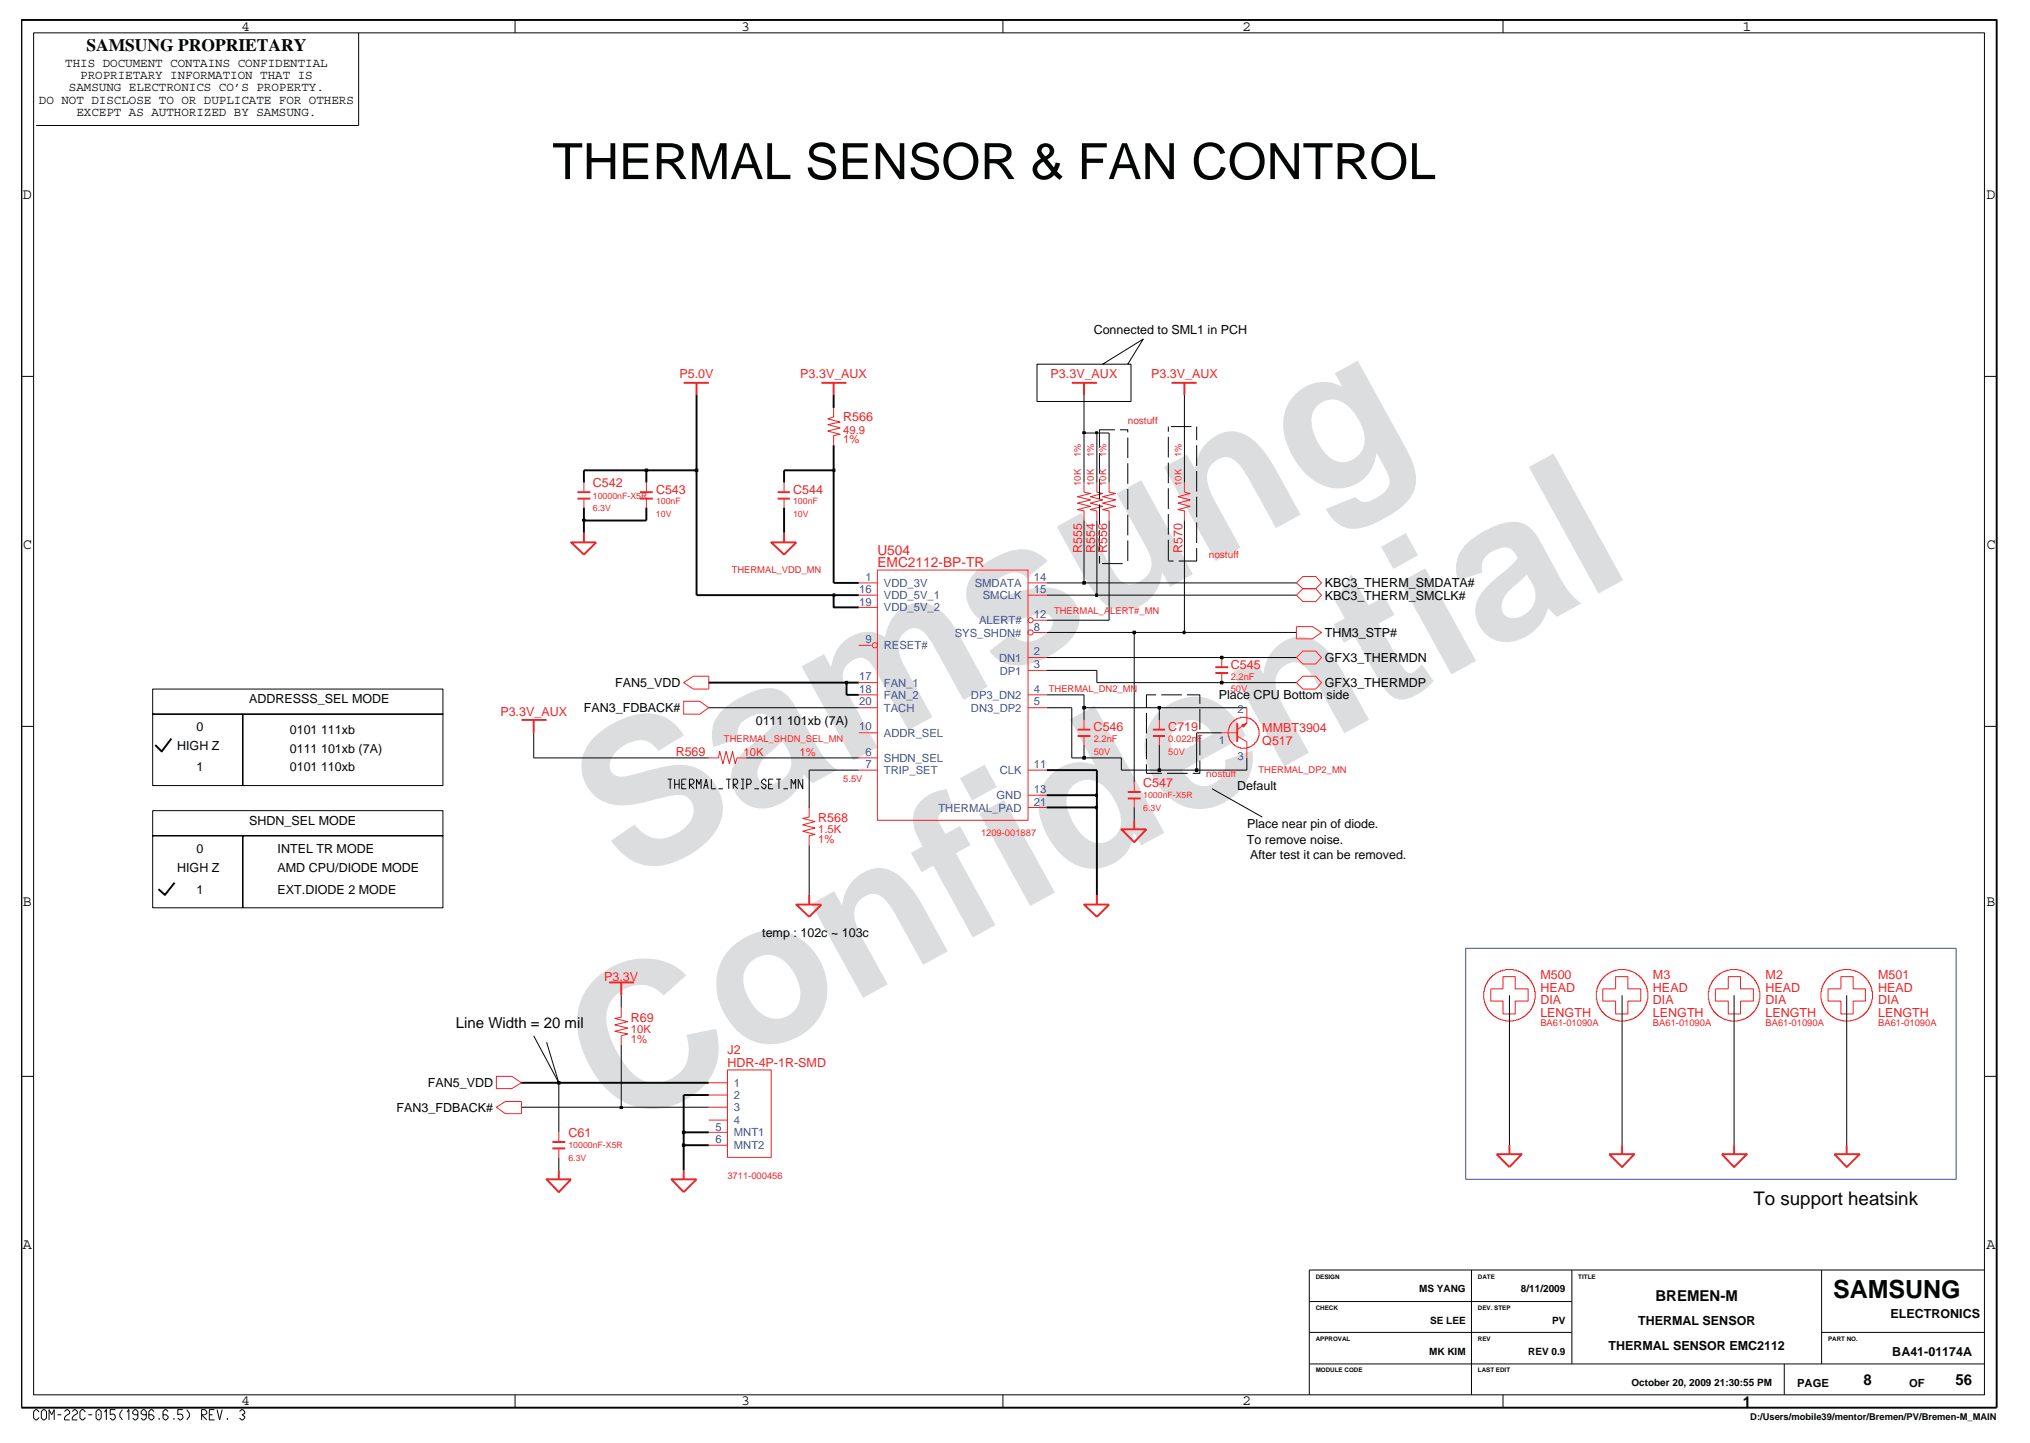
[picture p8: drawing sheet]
<svg xmlns="http://www.w3.org/2000/svg" width="267mm" height="190mm" viewBox="0 0 267 190" stroke-linecap="round" stroke-linejoin="round" font-family="sans-serif">
<path d="M76 65.6h1.7M76 64.8h1.7M162.7 95.2v2.4M104.8 119h3.3l-1.7 1.7zM106.4 117.8v1.2" fill="none" stroke="#ec2426" stroke-width=".25"/>
<path d="M76.8 63.5v1.3M76.8 65.6v1.2M89.9 92.3h2.2l1.1 .8-1.1 .9h-2.2zM89.9 89.8l1.3-.8h2v1.7h-2zM160.7 96.4h2M162 95.2l.4-.5 .4-.1a2.19 2.19 0 0 1 1.7 0v.1a1.55 1.55 0 0 1 .9 .8h.1v.5h.1v.9h-.1v.5h-.1l-.1 .2-.5 .5-.5 .2v.1l-1.1 .1v-.1h-.3v-.1l-.5-.2-.7-.7-.1-.5v-.9l.1-.5h.1zM162.7 96.9l1.3 .7v2.1M164 93.1v2.1l-1.3 .8" fill="none" stroke="#ec2426" stroke-width=".13"/>
<path d="M163.3 95.4l.7-.2-.4 .5z" fill="#ec2426"/>
<g fill="none" stroke="#ec2426" stroke-width=".13">
<path d="M109.7 53.7v1.2l-.8 .2 1.6 .4-1.6 .4 1.6 .4-1.6 .4 1.6 .5-.8 .1v1.3M85 63.5v1.3M85 65.6v1.2M103.1 63.5v1.3M103.1 65.6v1.2M113 79.9h2.4M113 76.7h2.4M113 78.3h2.4M115.4 75v.1M115.4 75h19.8v33h-19.8zM135.2 78.3h2.5M135.2 76.7h2.5"/>
<path d="M142.6 63.5v1.3l.8 .1-1.6 .5 1.6 .4-1.6 .4 1.6 .4-1.6 .5 .8 .1v1.3M144.3 63.5v1.3l.8 .1-1.7 .5 1.7 .4-1.7 .4 1.7 .4-1.7 .5 .9 .1v1.3M145.9 63.5v1.3l.8 .1-1.6 .5 1.6 .4-1.6 .4 1.6 .4-1.6 .5 .8 .1v1.3M155.8 63.5v1.3l.8 .1-1.6 .5 1.6 .4-1.6 .4 1.6 .4-1.6 .5 .8 .1v1.3M171.4 77.5h1.7l.7 .8-.7 .9h-1.7l-.9-.9zM171.4 75.9h1.7l.7 .8-.7 .8h-1.7l-.9-.8zM93.2 99.7h1.3l.2-.8 .4 1.6 .4-1.6 .4 1.6 .5-1.6 .3 1.6 .3-.8h1.1M113 89.8h2.4M113 91.4h2.4M113 93.1h2.4M113 99.7h2.4M113 96.4h2.4"/>
<path d="M113 84.9h1.7M135.2 88.2h2.5M135.2 93.1h2.5M135.2 86.5h2.5M135.2 91.4h2.5M136 83.2h1.7M136 81.6h1.7M142.6 94.7v1.3M142.6 96.9v1.1M152.5 94.7v1.3M152.5 96.9v1.1M160.7 86.5v1.3"/>
<path d="M160.7 88.6v1.2M163.3 95.4l.7-.2-.4 .5zM170.5 89.8l.9-.8h1.7l.7 .8-.7 .9h-1.7zM170.5 82.5h2.2l1.1 .7-1.1 .9h-2.2zM171.4 85.7h1.7l.7 .8-.7 .9h-1.7l-.9-.9zM106.4 106.3v1.2l-.8 .2 1.6 .4-1.6 .4 1.6 .5-1.6 .4 1.6 .4-.8 .2v1.3M113 101.4h2.4M135.2 104.7h2.5M135.2 101.4h2.5M135.2 106.3h2.5M149.2 103v1.2M149.2 105.1v1.2"/>
<path d="M81.7 132.6v1.3l-.8 .1 1.7 .5-1.7 .4 1.7 .4-1.7 .4 1.7 .4-.9 .2v1.2M197.7 128.5h1.6v1.6h1.7v1.6h-1.7v1.7h-1.6v-1.7h-1.6v-1.6h1.6zM210.8 130.1h1.7v-1.6h1.6v1.6h1.7v1.6h-1.7v1.7h-1.6v-1.7h-1.7zM225.7 130.1h1.6v-1.6h1.7v1.6h1.7v1.6h-1.7v1.7h-1.7v-1.7h-1.6zM240.5 130.1h1.7v-1.6h1.6v1.6h1.6v1.6h-1.6v1.7h-1.6v-1.7h-1.7zM65.3 141.7h2l1.3 .8-1.3 .8h-2zM65.3 145.7l1.2-.7h2.1v1.6h-2.1zM73.5 149v1.3M73.5 151.1v1.2M93.2 142.5h2.5M93.2 145.7h2.5M93.2 149h2.5"/>
<path d="M93.2 144.1h2.5M93.2 147.4h2.5M93.2 150.7h2.5M95.7 140.8h5.7v11.5h-5.7z"/>
<circle cx="115.1" cy="84.9" r=".34"/>
<circle cx="135.6" cy="81.6" r=".34"/>
<circle cx="135.6" cy="83.2" r=".34"/>
<circle cx="198.6" cy="131" r="3.4"/>
<circle cx="213.4" cy="131" r="3.4"/>
<circle cx="228.1" cy="131" r="3.4"/>
<circle cx="242.9" cy="131" r="3.4"/>
</g>
<g fill="none" stroke="#ec2426" stroke-width=".25">
<path d="M89.9 50.4h3.3M91.6 50.4v1.6M108.1 50.4h3.3M109.7 50.4v1.6M141 50.4h3.3M142.6 50.4v1.6M154.1 50.4h3.3M155.8 50.4v1.6M75.1 71.4h3.3l-1.6 1.6zM76.8 70.1v1.3M84.2 64.8h1.7M84.2 65.6h1.7"/>
<path d="M101.4 71.4h3.4l-1.7 1.6zM102.3 64.8h1.6M102.3 65.6h1.6M103.1 70.1v1.3M68.6 94.7h3.3M70.2 94.7v1.7M141.8 96.9h1.6M141.8 96h1.6M151.7 96.9h1.6M151.7 96h1.6M159.9 87.8h1.7M159.9 88.6h1.7"/>
<path d="M142.6 119h3.3l-1.6 1.7zM144.3 117.8v1.2M147.5 109.1h3.3l-1.6 1.7zM148.4 105.1h1.6M148.4 104.2h1.6M149.2 108v1.1M80.1 129.3h3.3M81.7 129.3v1.7M71.9 155.2h3.2l-1.6 1.7zM72.7 151.1h1.7M72.7 150.3h1.7M73.5 154v1.2"/>
<path d="M88.3 155.2h3.3l-1.7 1.7zM89.9 154v1.2M196.9 151.9h3.3l-1.6 1.7zM198.6 150.7v1.2M211.7 151.9h3.3l-1.6 1.7zM213.4 150.7v1.2M226.5 151.9h3.3l-1.7 1.7zM228.1 150.7v1.2M241.3 151.9h3.3l-1.7 1.7zM242.9 150.7v1.2"/>
</g>
<path d="M73.5 152.3v1.7" fill="none" stroke="#040505" stroke-width=".13"/>
<path d="M89.9 150.7v3.3" fill="none" stroke="#040505" stroke-width=".25"/>
<path d="M89.8 150.5h.3v.4h-.3z" fill="#040505"/>
<path d="M198.6 131v19.7M213.4 131v19.7M228.1 131v19.7M242.9 131v19.7M73.5 142.5v6.5M89.8 150.5h.3v.4h-.3z" fill="none" stroke="#040505" stroke-width=".13"/>
<path d="M89.9 149v1.7h3.3" fill="none" stroke="#040505" stroke-width=".25"/>
<path d="M89.8 148.8h.3v.4h-.3z" fill="#040505"/>
<path d="M68.6 145.7h13.1M89.8 148.8h.3v.4h-.3z" fill="none" stroke="#040505" stroke-width=".13"/>
<path d="M89.9 144.1v4.9h3.3" fill="none" stroke="#040505" stroke-width=".25"/>
<path d="M81.6 145.6h.3v.3h-.3z" fill="#040505"/>
<path d="M81.7 137.5v8.2h11.5M81.6 145.6h.3v.3h-.3z" fill="none" stroke="#040505" stroke-width=".13"/>
<path d="M68.6 142.5h4.9M89.9 144.1h3.3" fill="none" stroke="#040505" stroke-width=".25"/>
<path d="M73.3 142.3h.4v.4h-.4z" fill="#040505"/>
<path d="M106.4 101.4v4.9M106.4 111.3v6.5M149.2 106.3v1.7M81.7 131v1.6M73.3 142.3h.4v.4h-.4z" fill="none" stroke="#040505" stroke-width=".13"/>
<path d="M137.7 106.3h6.6v11.5M73.5 142.5h19.7" fill="none" stroke="#040505" stroke-width=".25"/>
<path d="M144.1 106.1h.3v.3h-.3z" fill="#040505"/>
<path d="M144.1 106.1h.3v.3h-.3z" fill="none" stroke="#040505" stroke-width=".13"/>
<path d="M137.7 104.7h6.6v1.6" fill="none" stroke="#040505" stroke-width=".25"/>
<path d="M144.1 104.5h.3v.3h-.3z" fill="#040505"/>
<path d="M147.5 99.7v1.7h5M149.2 83.2v19.8M106.4 101.4h6.6M144.1 104.5h.3v.3h-.3z" fill="none" stroke="#040505" stroke-width=".13"/>
<path d="M137.7 101.4h6.6v3.3" fill="none" stroke="#040505" stroke-width=".25"/>
<path d="M152.3 101.2h.4v.3h-.4z" fill="#040505"/>
<path d="M152.5 98v3.4h4.9M152.3 101.2h.4v.3h-.4z" fill="none" stroke="#040505" stroke-width=".13"/>
<path d="M157.2 101.2h.4v.3h-.4z" fill="#040505"/>
<path d="M70.2 96.4v3.3h23M98.1 99.7h14.9M141 93.1v6.6h1.6M157.4 96.4v5h6.6v-1.7M157.2 101.2h.4v.3h-.4z" fill="none" stroke="#040505" stroke-width=".13"/>
<path d="M142.4 99.6h.4v.3h-.4z" fill="#040505"/>
<path d="M93.2 93.1h19.8M137.7 93.1h3.3M142.4 99.6h.4v.3h-.4zM142.6 93.1v1.6M142.6 98v1.7h4.9M152.5 93.1v1.6M157.4 96.4h3.3" fill="none" stroke="#040505" stroke-width=".13"/>
<path d="M142.4 93h.4v.3h-.4z" fill="#040505"/>
<path d="M142.4 93h.4v.3h-.4zM142.6 91.4v1.7h9.9" fill="none" stroke="#040505" stroke-width=".13"/>
<path d="M152.3 93h.4v.3h-.4z" fill="#040505"/>
<path d="M137.7 91.4h4.9M152.3 93h.4v.3h-.4zM152.5 93.1h11.5" fill="none" stroke="#040505" stroke-width=".13"/>
<path d="M93.2 89.8h18.2v1.6h1.6" fill="none" stroke="#040505" stroke-width=".25"/>
<path d="M111.2 89.7h.3v.3h-.3z" fill="#040505"/>
<path d="M111.2 89.7h.3v.3h-.3zM144.3 88.2v1.6h16.4" fill="none" stroke="#040505" stroke-width=".13"/>
<path d="M111.4 89.8h1.6" fill="none" stroke="#040505" stroke-width=".25"/>
<path d="M160.5 89.7h.4v.3h-.4z" fill="#040505"/>
<path d="M137.7 86.5h23M137.7 88.2h6.6M160.5 89.7h.4v.3h-.4zM160.7 89.8h9.8" fill="none" stroke="#040505" stroke-width=".13"/>
<path d="M160.5 86.4h.4v.3h-.4z" fill="#040505"/>
<path d="M137.7 83.2h11.5M160.5 86.4h.4v.3h-.4zM160.7 86.5h9.8" fill="none" stroke="#040505" stroke-width=".13"/>
<path d="M149 83.1h.4v.3h-.4z" fill="#040505"/>
<path d="M149 83.1h.4v.3h-.4zM149.2 83.2h6.6" fill="none" stroke="#040505" stroke-width=".13"/>
<path d="M155.6 83.1h.3v.3h-.3z" fill="#040505"/>
<path d="M145.9 68.5v13.1h-8.2M155.8 68.5v14.7h14.7M155.6 83.1h.3v.3h-.3z" fill="none" stroke="#040505" stroke-width=".13"/>
<path d="M91.6 61.9v16.4h18.1v1.6h3.3" fill="none" stroke="#040505" stroke-width=".25"/>
<path d="M109.6 78.2h.2v.3h-.2z" fill="#040505"/>
<path d="M109.6 78.2h.2v.3h-.2zM137.7 78.3h6.6" fill="none" stroke="#040505" stroke-width=".13"/>
<path d="M109.7 78.3h3.3" fill="none" stroke="#040505" stroke-width=".25"/>
<path d="M144.1 78.2h.3v.3h-.3z" fill="#040505"/>
<path d="M137.7 76.7h4.9M144.1 78.2h.3v.3h-.3zM144.3 68.5v9.8h26.2" fill="none" stroke="#040505" stroke-width=".13"/>
<path d="M109.7 61.9v14.8h3.3" fill="none" stroke="#040505" stroke-width=".25"/>
<path d="M142.4 76.5h.4v.4h-.4z" fill="#040505"/>
<path d="M142.4 76.5h.4v.4h-.4zM142.6 68.5v8.2h27.9" fill="none" stroke="#040505" stroke-width=".13"/>
<path d="M76.8 68.5v1.6M103.1 66.8v3.3" fill="none" stroke="#040505" stroke-width=".25"/>
<path d="M76.6 68.3h.4v.3h-.4z" fill="#040505"/>
<path d="M142.6 57v6.5M144.3 57v6.5M145.9 57v6.5M155.8 52v11.5M76.6 68.3h.4v.3h-.4z" fill="none" stroke="#040505" stroke-width=".13"/>
<path d="M76.8 66.8v1.7h8.2v-1.7M85 63.5v-1.6h-8.2v1.6M103.1 61.9v1.6" fill="none" stroke="#040505" stroke-width=".25"/>
<path d="M84.9 61.7h.3v.4h-.3z" fill="#040505"/>
<path d="M84.9 61.7h.3v.4h-.3z" fill="none" stroke="#040505" stroke-width=".13"/>
<path d="M85 61.9h6.6" fill="none" stroke="#040505" stroke-width=".25"/>
<path d="M91.5 61.7h.3v.4h-.3z" fill="#040505"/>
<path d="M91.5 61.7h.3v.4h-.3z" fill="none" stroke="#040505" stroke-width=".13"/>
<path d="M91.6 52v9.9M103.1 61.9h6.6" fill="none" stroke="#040505" stroke-width=".25"/>
<path d="M109.6 61.7h.2v.4h-.2z" fill="#040505"/>
<path d="M109.6 61.7h.2v.4h-.2z" fill="none" stroke="#040505" stroke-width=".13"/>
<path d="M109.7 58.6v3.3" fill="none" stroke="#040505" stroke-width=".25"/>
<path d="M142.4 56.8h.4v.3h-.4z" fill="#040505"/>
<path d="M142.4 56.8h.4v.3h-.4zM142.6 52v5h1.7" fill="none" stroke="#040505" stroke-width=".13"/>
<path d="M144.1 56.8h.3v.3h-.3z" fill="#040505"/>
<g fill="none" stroke="#040505" stroke-width=".13">
<path d="M4.4 4.3h256.6v179.3h-256.6zM47.2 4.3v12.2h-42.4M67.8 2.6v1.7M131.9 2.6v1.7M197.7 2.6v1.7M2.8 49.5h1.6M136.4 47.9h12.4v4.9h-12.4zM144.1 56.8h.3v.3h-.3zM144.3 57h1.6M144.6 59.6v2.7M145.1 47.9l5.3-3.3-2 3.3M146.7 56.6h-2.1v2.3"/>
<path d="M147.3 56.6h1.1v.3M148.4 57.6v2.7M153.7 56.1v.7M153.7 57.5v2.7M154 56.1h2.7M157.4 56.1v1.8M157.4 58.6v2.7M261 49.5h1.7M144.6 63v2.7M144.6 66.4v2.7M144.6 69.8v2.7M144.6 73.2v1"/>
<path d="M145 74.2h2.7M148.4 61v2.7M148.4 64.4v2.7M148.4 67.7v2.7M148.4 71.1v2.7M153.7 73.8h.7M153.7 60.9v2.7M153.7 64.3v2.7M153.7 67.7v2.7M153.7 71v2.7M157.4 72.1v1.7h-2.4M157.4 62v2.7"/>
<path d="M157.4 65.4v2.7M157.4 68.8v2.7M2.8 95.6h1.6M20.1 90.7h38.2v3.3h-38.2zM20.1 94h11.8v9.4h-11.8zM31.9 94h26.4v9.4h-26.4zM150.8 93.8v2.7M150.8 97.2v2.7M152.1 91.4h-1.3v1.7M152.8 91.4h2.7M156.1 91.4h1.7v1.2M157.8 93.3v2.7"/>
<path d="M157.8 96.7v2.7M261 95.6h1.7M20.1 106.7h38.2v3.3h-38.2zM20.1 110h11.8v9.5h-11.8zM31.9 110h26.4v9.5h-26.4zM87.8 102.5h.6M88.2 102.5v1.3M88.7 103.2h.6M88.7 102.5v1.3M89.3 102.5v1.3M89.7 103.2h.4M90.3 102.5h-.6v1.3h.6"/>
<path d="M90.7 103.8v-1.3h.4l.2 .3-.2 .4h-.4l.6 .6M92.2 103.8v-1.3l-.2 .7-.4-.7v1.3M92.6 103.8l.3-1.3 .3 1.3M92.6 103.4h.5M93.6 102.5v1.3h.6M94.5 103.8h.6M95.5 102.5h.6M95.9 102.5v1.3M96.5 103.8v-1.3h.4l.1 .3-.1 .4h-.4l.5 .6M97.5 103.8h.4M97.5 102.5h.4M97.7 102.5v1.3"/>
<path d="M98.2 103.2h.5l.1-.2-.1-.5h-.5v1.3M99.2 103.8h.6M100.8 102.9l-.2-.4h-.2l-.2 .3v.2l.6 .4-.2 .4h-.2l-.2-.3M101.1 103.2h.4M101.7 102.5h-.6v1.3h.6M102.1 102.5h.6M102.5 102.5v1.3M103.1 103.8h.6M104.7 103.8v-1.3l-.3 .7-.3-.7v1.3M105.6 102.5v1.3l-.6-1.3v1.3M150.8 100.6v1.2h2M153.5 101.8h2.7"/>
<path d="M157.8 100.1v1.7h-.9M159.4 103.8l6.7 3.7M70.2 136.3l3.3 6.2-1.6-5.3M2.8 141.7h1.6M261 141.7h1.7M172.2 175.3h34.6M172.2 179.5h88.8M172.2 171.3h34.6M193.6 167.1v16.5M206.8 167.1v12.4M234.7 179.5v4.1M239.6 175.3h21.4"/>
<path d="M239.6 167.1v12.4M261 167.1h-88.8v16.5M5.1 185.8l-.3-.3h-.1l-.3 .3v.8l.3 .3h.1l.3-.4M5.7 185.5h.2l.2 .3v.8l-.2 .3h-.2l-.3-.3v-.8zM6.5 186.9v-1.4l.3 .7 .3-.7v1.4M7.6 186.2h.5M8.5 185.8l.2-.3h.2l.3 .3v.2l-.5 .3-.2 .3v.3h.7M9.5 185.8l.3-.3h.1l.3 .3v.2l-.4 .3-.3 .3v.3h.7M11.2 185.8l-.3-.3h-.1l-.3 .3v.8l.3 .3h.1l.3-.4M11.6 186.2h.5M12.9 185.5h.2l.2 .3v.8l-.2 .3h-.2l-.3-.3v-.8zM13 186.1v.2"/>
<path d="M13.7 185.8l.3-.3v1.4M15.2 185.5h-.7v.7l.4-.1 .2 .1 .1 .2v.2l-.3 .3h-.1l-.3-.3M16.1 185.5l-.3 .5v.4l.3 .5M16.7 185.8l.3-.3v1.4M18.1 186.2h-.4l-.2-.2v-.2l.2-.3h.2l.2 .3v.8l-.2 .3h-.2l-.2-.3M19.2 186.2h-.4l-.2-.2v-.2l.2-.3h.2l.2 .3v.8l-.2 .3h-.2l-.2-.3M20.3 185.8l-.3-.3h-.2l-.2 .3v.8l.2 .3h.2l.3-.3v-.2l-.3-.2h-.4M20.9 186.6v.3M22.1 185.8l-.2-.3h-.2l-.3 .3v.8l.3 .3h.2l.2-.3v-.2l-.2-.2h-.5M22.9 186.6v.3M24.1 185.5h-.7v.7l.4-.1 .2 .1 .1 .2v.2l-.3 .3h-.2l-.2-.3M24.6 185.5l.3 .5v.4l-.3 .5"/>
<path d="M26.5 186.9v-1.4h.4l.3 .3v.2l-.3 .2h-.4l.7 .7M27.5 186.2h.5M28.2 185.5h-.7v1.4h.7M28.6 185.5l.3 1.4 .3-1.4M29.9 186.6v.3M31.5 185.8l.3-.3h.1l.3 .3v.2l-.3 .2 .3 .2v.2l-.3 .3h-.1l-.3-.3M67.8 183.6v1.7M131.9 183.6v1.7M197.7 183.6v1.7"/>
</g>
<path d="M2.8 2.6h259.9v182.7h-259.9zM109.7 52v1.7M22.5 97.2l-1.2 1.7-.9-.9M23 116.2l-1.3 1.6-.9-.8" fill="none" stroke="#040505" stroke-width=".25"/>
<path d="M192.8 124.8h64.5v30.4h-64.5z" fill="none" stroke="#3a53a4" stroke-width=".13"/>
<g font-size="26.5" fill="#dcddde">
<text x="82.4" y="116.5" transform="rotate(-29 82.4 116.5)">Samsung</text>
<text x="81.1" y="149.2" transform="rotate(-29 81.1 149.2)">Confidential</text>
</g>
<text font-size="6.6" fill="#040505" x="72.7" y="23.6">THERMAL SENSOR &amp; FAN CONTROL</text>
<text font-size="3.3" fill="#040505" x="241.1" y="170.8">SAMSUNG</text>
<text font-size="2.5" fill="#040505" x="230.7" y="158.6">To support heatsink</text>
<text font-size="2.3" fill="#040505" x="11.4" y="6.7">SAMSUNG PROPRIETARY</text>
<g font-size="2" fill="#040505">
<text x="31.8" y="4">4</text>
<text x="97.6" y="4">3</text>
<text x="163.4" y="4">2</text>
<text x="229.2" y="4">1</text>
<text x="3" y="26.2">D</text>
<text x="261.3" y="26.2">D</text>
<text x="3" y="72.3">C</text>
<text x="261.3" y="72.3">C</text>
<text x="3" y="119.2">B</text>
<text x="261.3" y="119.2">B</text>
<text x="60" y="135.3">Line Width = 20 mil</text>
<text x="3" y="164.4">A</text>
<text x="261.3" y="164.4">A</text>
<text x="217.8" y="171.2">BREMEN-M</text>
<text x="31.8" y="185">4</text>
<text x="97.6" y="185">3</text>
<text x="163.4" y="185">2</text>
<text x="229.3" y="185.1">1</text>
<text x="245.1" y="182.2">8</text>
<text x="257.2" y="182.2">56</text>
</g>
<g font-size="1.8" fill="#ec2426">
<text x="115.4" y="73">U504</text>
<text x="115.4" y="74.6">EMC2112-BP-TR</text>
</g>
<g font-size="1.6" fill="#040505">
<text x="8.6" y="8.8">THIS DOCUMENT CONTAINS CONFIDENTIAL</text>
<text x="9.1" y="12">SAMSUNG ELECTRONICS CO’S PROPERTY.</text>
<text x="10.5" y="10.4">PROPRIETARY INFORMATION THAT IS</text>
<text x="5.1" y="13.7">DO NOT DISCLOSE TO OR DUPLICATE FOR OTHERS</text>
<text x="10.1" y="15.3">EXCEPT AS AUTHORIZED BY SAMSUNG.</text>
<text x="143.9" y="44">Connected to SML1 in PCH</text>
<text x="174.3" y="77.3">KBC3_THERM_SMDATA#</text>
<text x="174.3" y="78.9">KBC3_THERM_SMCLK#</text>
<text x="174.3" y="83.8">THM3_STP#</text>
<text x="174.3" y="87.1">GFX3_THERMDN</text>
<text x="32.8" y="92.5">ADDRESSS_SEL MODE</text>
<text x="76.8" y="93.7">FAN3_FDBACK#</text>
<text x="80.9" y="90.4">FAN5_VDD</text>
<text x="99.4" y="95.3">0111 101xb (7A)</text>
<text x="160.3" y="92">Place CPU Bottom side</text>
<text x="174.3" y="90.4">GFX3_THERMDP</text>
<text x="23.3" y="98.6">HIGH Z</text>
<text x="25.8" y="101.5">1</text>
<text x="25.8" y="96.2">0</text>
<text x="38.1" y="101.5">0101 110xb</text>
<text x="38.1" y="96.6">0101 111xb</text>
<text x="38.1" y="99.1">0111 101xb (7A)</text>
<text x="162.7" y="104">Default</text>
<text x="25.8" y="112.2">0</text>
<text x="32.8" y="108.6">SHDN_SEL MODE</text>
<text x="36.5" y="112.2">INTEL TR MODE</text>
<text x="164" y="111">To remove noise.</text>
<text x="164.1" y="109">Place near pin of diode.</text>
<text x="164.4" y="113">After test it can be removed.</text>
<text x="23.3" y="114.7">HIGH Z</text>
<text x="25.8" y="117.6">1</text>
<text x="36.5" y="114.7">AMD CPU/DIODE MODE</text>
<text x="36.5" y="117.6">EXT.DIODE 2 MODE</text>
<text x="100.3" y="123.4">temp : 102c ~ 103c</text>
<text x="56.3" y="143.1">FAN5_VDD</text>
<text x="52.2" y="146.3">FAN3_FDBACK#</text>
<text x="248.7" y="173.5">ELECTRONICS</text>
<text x="211.6" y="177.6">THERMAL SENSOR EMC2112</text>
<text x="215.5" y="174.3">THERMAL SENSOR</text>
<text x="248.9" y="178.4">BA41-01174A</text>
</g>
<g font-size="1.6" fill="#ec2426">
<text x="89.4" y="49.7">P5.0V</text>
<text x="105.3" y="49.7">P3.3V_AUX</text>
<text x="138.2" y="49.7">P3.3V_AUX</text>
<text x="151.4" y="49.7">P3.3V_AUX</text>
<text x="110.9" y="55.5">R566</text>
<text x="78" y="64.1">C542</text>
<text x="86.3" y="65">C543</text>
<text x="104.3" y="65">C544</text>
<text x="142.4" y="72.8" transform="rotate(-90 142.4 72.8)">R555</text>
<text x="144" y="72.8" transform="rotate(-90 144 72.8)">R554</text>
<text x="145.7" y="72.8" transform="rotate(-90 145.7 72.8)">R556</text>
<text x="155.6" y="72.8" transform="rotate(-90 155.6 72.8)">R570</text>
<text x="161.9" y="88">C545</text>
<text x="65.8" y="94.2">P3.3V_AUX</text>
<text x="88.9" y="99.5">R569</text>
<text x="143.9" y="96.2">C546</text>
<text x="153.7" y="96.2">C719</text>
<text x="166.1" y="98.1">Q517</text>
<text x="166.1" y="96.4">MMBT3904</text>
<text x="150.4" y="103.6">C547</text>
<text x="107.6" y="108.1">R568</text>
<text x="79.5" y="129.1">P3.3V</text>
<text x="202.6" y="128.9">M500</text>
<text x="202.6" y="130.6">HEAD</text>
<text x="217.4" y="128.9">M3</text>
<text x="217.4" y="130.6">HEAD</text>
<text x="232.3" y="130.6">HEAD</text>
<text x="232.3" y="128.9">M2</text>
<text x="247.1" y="130.6">HEAD</text>
<text x="247.1" y="128.9">M501</text>
<text x="83" y="134.5">R69</text>
<text x="202.6" y="132.2">DIA</text>
<text x="202.6" y="133.9">LENGTH</text>
<text x="217.4" y="132.2">DIA</text>
<text x="217.4" y="133.9">LENGTH</text>
<text x="232.3" y="133.9">LENGTH</text>
<text x="232.3" y="132.2">DIA</text>
<text x="247.1" y="133.9">LENGTH</text>
<text x="247.1" y="132.2">DIA</text>
<text x="95.7" y="138.8">J2</text>
<text x="95.7" y="140.4">HDR-4P-1R-SMD</text>
<text x="74.8" y="149.6">C61</text>
</g>
<g font-size="1.5" fill="#ec2426">
<text x="110.9" y="57.1">49.9</text>
<text x="110.9" y="58.3">1%</text>
<text x="97.8" y="99.4">10K</text>
<text x="105.2" y="99.4">1%</text>
<text x="107.6" y="109.7">1.5K</text>
<text x="107.6" y="111">1%</text>
<text x="83" y="136">10K</text>
<text x="83" y="137.3">1%</text>
</g>
<g font-size="1.5" fill="#3a53a4">
<text x="113.8" y="76.4">1</text>
<text x="116.3" y="77.3">VDD_3V</text>
<text x="128.2" y="77.3">SMDATA</text>
<text x="136" y="76.4">14</text>
<text x="113" y="78">16</text>
<text x="113" y="79.7">19</text>
<text x="116.3" y="78.9">VDD_5V_1</text>
<text x="116.3" y="80.5">VDD_5V_2</text>
<text x="125.6" y="83.8">SYS_SHDN#</text>
<text x="128.8" y="82.2">ALERT#</text>
<text x="129.3" y="78.9">SMCLK</text>
<text x="136" y="78">15</text>
<text x="136" y="83">8</text>
<text x="136" y="81.3">12</text>
<text x="113" y="89.5">17</text>
<text x="113.8" y="84.6">9</text>
<text x="116.3" y="85.5">RESET#</text>
<text x="131.4" y="87.1">DN1</text>
<text x="131.5" y="88.8">DP1</text>
<text x="136" y="87.9">3</text>
<text x="136" y="86.2">2</text>
<text x="113" y="91.2">18</text>
<text x="113" y="92.8">20</text>
<text x="116.3" y="90.4">FAN_1</text>
<text x="116.3" y="92">FAN_2</text>
<text x="116.3" y="93.7">TACH</text>
<text x="127.7" y="93.7">DN3_DP2</text>
<text x="127.7" y="92">DP3_DN2</text>
<text x="136" y="91.2">4</text>
<text x="136" y="92.8">5</text>
<text x="162.8" y="93.8">2</text>
<text x="113" y="96.1">10</text>
<text x="113.8" y="99.4">6</text>
<text x="113.8" y="101">7</text>
<text x="116.3" y="100.3">SHDN_SEL</text>
<text x="116.3" y="97">ADDR_SEL</text>
<text x="116.3" y="101.9">TRIP_SET</text>
<text x="131.5" y="101.9">CLK</text>
<text x="136" y="101">11</text>
<text x="160.3" y="97.9">1</text>
<text x="162.8" y="100">3</text>
<text x="123.4" y="106.8">THERMAL_PAD</text>
<text x="131.1" y="105.2">GND</text>
<text x="136" y="104.3">13</text>
<text x="136" y="106">21</text>
<text x="96.5" y="143">1</text>
<text x="94.1" y="148.8">5</text>
<text x="96.5" y="144.6">2</text>
<text x="96.5" y="146.3">3</text>
<text x="96.5" y="147.9">4</text>
<text x="96.5" y="149.6">MNT1</text>
<text x="94.1" y="150.4">6</text>
<text x="96.5" y="151.3">MNT2</text>
</g>
<g font-size="1.5" fill="#040505">
<text x="236.4" y="182.5">PAGE</text>
<text x="251.1" y="182.5">OF</text>
</g>
<g font-size="1.3" fill="#ec2426">
<text x="148.4" y="55.8">nostuff</text>
<text x="159" y="73.5">nostuff</text>
<text x="158.7" y="102.3">nostuff</text>
</g>
<g font-size="1.3" fill="#040505">
<text x="186.7" y="170.1">MS YANG</text>
<text x="200.1" y="170.1">8/11/2009</text>
<text x="188" y="178.3">MK KIM</text>
<text x="188.1" y="174.2">SE LEE</text>
<text x="201" y="178.3">REV 0.9</text>
<text x="204.2" y="174.2">PV</text>
<text x="214.6" y="182.4">October 20, 2009 21:30:55 PM</text>
</g>
<g font-size="1.2" fill="#ec2426">
<text x="78" y="65.6">10000nF-X5R</text>
<text x="142.2" y="63.9" transform="rotate(-90 142.2 63.9)">10K</text>
<text x="142.2" y="60.2" transform="rotate(-90 142.2 60.2)">1%</text>
<text x="143.9" y="60.2" transform="rotate(-90 143.9 60.2)">1%</text>
<text x="143.9" y="63.9" transform="rotate(-90 143.9 63.9)">10K</text>
<text x="145.5" y="63.9" transform="rotate(-90 145.5 63.9)">10K</text>
<text x="145.5" y="60.2" transform="rotate(-90 145.5 60.2)">1%</text>
<text x="155.4" y="63.9" transform="rotate(-90 155.4 63.9)">10K</text>
<text x="155.4" y="60.2" transform="rotate(-90 155.4 60.2)">1%</text>
<text x="78" y="67.2">6.3V</text>
<text x="86.3" y="68.1">10V</text>
<text x="86.3" y="66.4">100nF</text>
<text x="104.3" y="68.1">10V</text>
<text x="104.3" y="66.4">100nF</text>
<text x="96.3" y="75.4">THERMAL_VDD_MN</text>
<text x="138.7" y="80.8">THERMAL_ALERT#_MN</text>
<text x="161.9" y="89.4">2.2nF</text>
<text x="138" y="91.1">THERMAL_DN2_MN</text>
<text x="161.9" y="91.1">50V</text>
<text x="95.2" y="97.6">THERMAL_SHDN_SEL_MN</text>
<text x="143.9" y="99.3">50V</text>
<text x="143.9" y="97.7">2.2nF</text>
<text x="153.7" y="99.3">50V</text>
<text x="153.7" y="97.7">0.022nF</text>
<text x="165.6" y="101.8">THERMAL_DP2_MN</text>
<text x="110.9" y="103">5.5V</text>
<text x="150.4" y="106.7">6.3V</text>
<text x="150.4" y="105.1">1000nF-X5R</text>
<text x="129.1" y="110">1209-001887</text>
<text x="202.6" y="135">BA61-01090A</text>
<text x="217.4" y="135">BA61-01090A</text>
<text x="232.3" y="135">BA61-01090A</text>
<text x="247.1" y="135">BA61-01090A</text>
<text x="74.8" y="152.7">6.3V</text>
<text x="74.8" y="151.1">10000nF-X5R</text>
<text x="95.7" y="155.2">3711-000456</text>
</g>
<text font-size="1.2" fill="#040505" x="230.2" y="186.9">D:/Users/mobile39/mentor/Bremen/PV/Bremen-M_MAIN</text>
<g font-size=".8" fill="#040505">
<text x="173.1" y="168.3">DESIGN</text>
<text x="173.1" y="172.3">CHECK</text>
<text x="194.4" y="172.3">DEV. STEP</text>
<text x="194.4" y="168.3">DATE</text>
<text x="207.6" y="168.3">TITLE</text>
<text x="173.1" y="176.5">APPROVAL</text>
<text x="194.4" y="176.5">REV</text>
<text x="240.5" y="176.5">PART NO.</text>
<text x="173.1" y="180.6">MODULE CODE</text>
<text x="194.4" y="180.6">LAST EDIT</text>
</g>
</svg>
